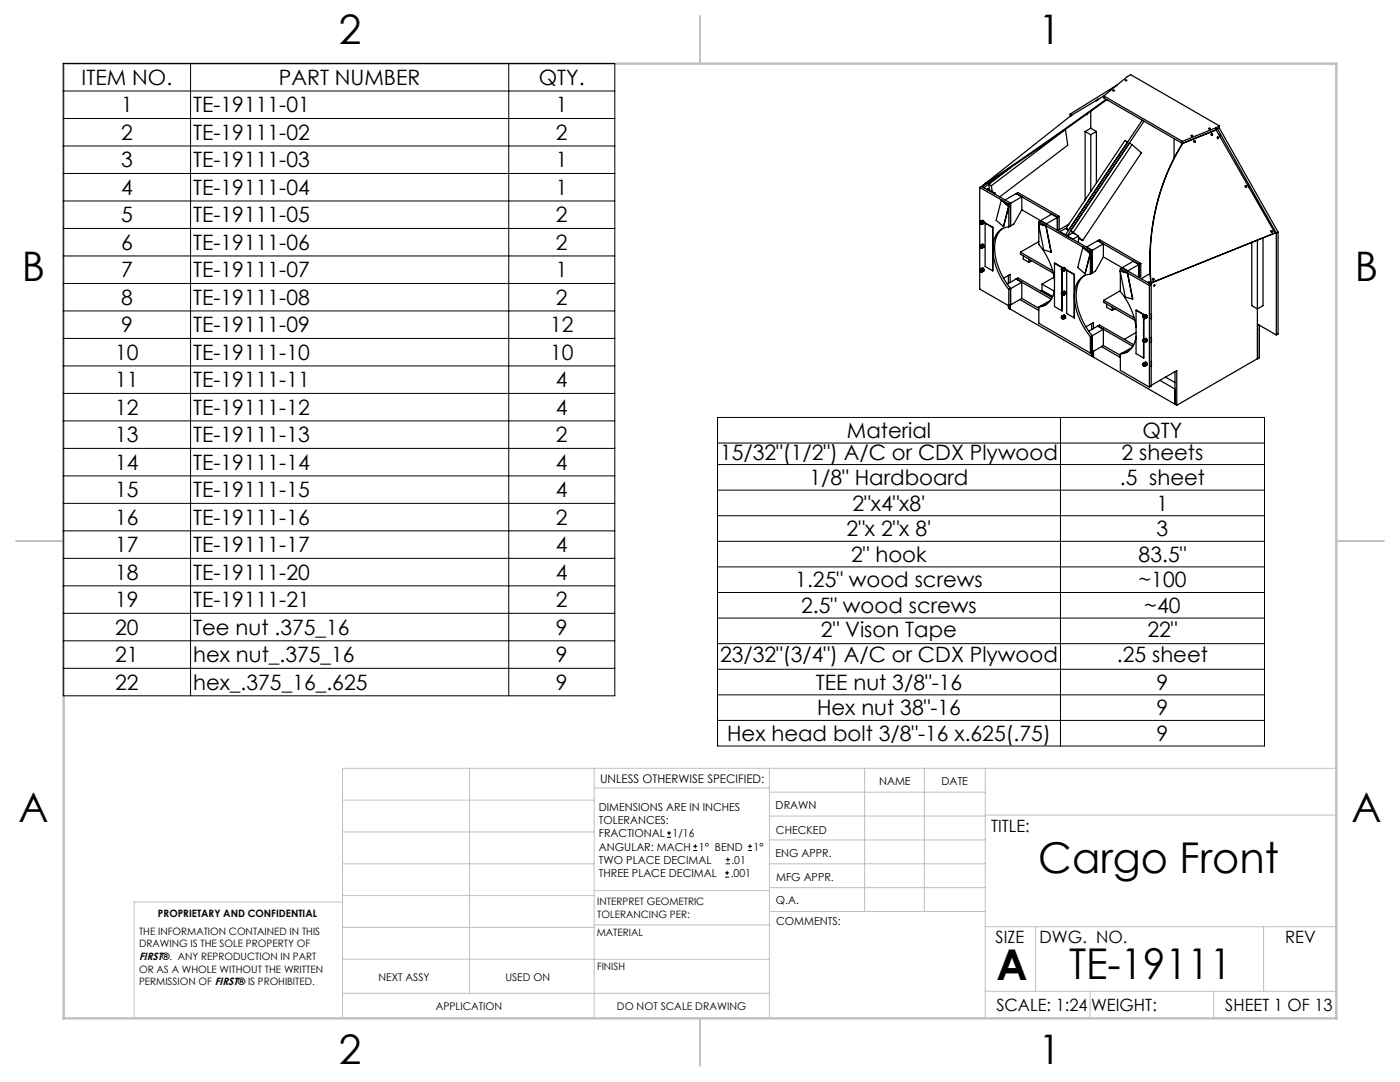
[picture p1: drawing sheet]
<svg xmlns="http://www.w3.org/2000/svg" width="279mm" height="216mm" viewBox="0 0 279 216" stroke-linecap="round" stroke-linejoin="round" font-family="sans-serif">
<g fill="none" stroke="#c0c0c0" stroke-width=".2">
<path d="M68.4 159.7h50.2M93.7 153.3v44.9M118.6 153.3v49.9M118.6 157.2h34.9M153.5 153.3v49.9M153.5 158.1h43.1M172.6 153.3v28.6M184.5 153.3v28.6M196.6 153.3v49.9M266.7 153.3h-198.3v49.9M68.4 178.7h50.2M68.4 172.4h50.2"/>
<path d="M68.4 166h50.2M68.4 180h-41.6v23.2M118.6 177.7h35.1M153.5 167.6h43.1M153.5 162.8h43.1M153.5 172.4h43.1M153.5 177.1h43.1M196.6 162.6h70.1M68.4 198.2h85.1M68.4 185.1h50.2M68.4 191.4h50.2M118.6 191.4h34.9"/>
<path d="M118.6 184.6h35.1M153.7 181.9h42.9M196.6 197.8h70.1M196.6 184.9h70.1M206.7 184.9v12.9M217.5 197.8v5.4M242.2 197.8v5.4M252.2 184.9v12.9"/>
</g>
<path d="M139.7 3.2v9.5M3.2 107.9h9.5M266.7 107.9h9.5M139.7 203.2v9.5" fill="none" stroke="#c0c0c0" stroke-width=".25"/>
<path d="M12.7 12.7h254v190.5h-254z" fill="none" stroke="#c0c0c0" stroke-width=".5"/>
<g fill="none" stroke="#000" stroke-width=".2">
<path d="M12.6 12.7h110.1v126.1h-110.1zM12.6 18.2h110.1M38 12.7v126.1M101.5 12.7v126.1M12.6 23.6h110.1M12.6 29.1h110.1M12.6 34.6h110.1M12.6 40.1h110.1M12.6 45.6h110.1M12.6 51.1h110.1M12.6 56.6h110.1M12.6 62h110.1"/>
<path d="M12.6 67.5h110.1M12.6 73h110.1M12.6 78.5h110.1M12.6 84h110.1M12.6 89.5h110.1M12.6 95h110.1M143.2 83.3h109.2v65.6h-109.2zM143.2 88.4h109.2M143.2 92.7h109.2M143.2 97.8h109.2M211.6 83.3v65.6M12.6 100.4h110.1"/>
<path d="M12.6 105.9h110.1M12.6 111.4h110.1M12.6 116.9h110.1M143.2 102.9h109.2M143.2 108h109.2M143.2 113.1h109.2M143.2 118.2h109.2M12.6 122.4h110.1M12.6 127.9h110.1M12.6 133.4h110.1M143.2 123.3h109.2M143.2 128.4h109.2"/>
<path d="M143.2 133.5h109.2M143.2 138.6h109.2M143.2 143.8h109.2M133.1 167.1h.8M133.1 166.2h.8M133.5 165.8v.8M138.3 169.7h.9M138.3 168.9h.9M138.8 168.5v.8M144.7 175h.8M144.7 174.2h.8M144.8 172.4h.9"/>
<path d="M144.8 171.5h.9M145.1 173.8v.8M145.3 171.1v.8M149.3 169.7h.8M149.3 168.9h.8M149.7 168.5v.8"/>
</g>
<g fill="none" stroke="#000" stroke-width=".25">
<path d="M219.2 19.8l-.1 .1M220.3 19.2v.4l15.7 9M220.3 19.2l15.7 9M220.3 19.2l4.7-3.9 .7-.4 17.6 10.2M220.3 19.2l-6.5 3.8-17.7 14M220.8 19.8l-12.2 8.7-12.5 8.5M220.8 19.9h.1M220.9 19.9l-12.3 8.7-12.4 8.6M220.9 19.9h.1M222.9 17l-9.3 5.8v.4M195.5 37.4l.4-.2 5.8 3.3M195.5 37.4l5.8 3.3"/>
<path d="M195.5 37.4v20.3l5.8 3.3M196.1 37l.1 .2M196.2 37.1l-.2 .2M196.7 36.6l.3-.2zM197 37.8l.2-.2-.1 .3M197.5 37.9l1.1 .6M197.5 37.9l-.2 .1M197.8 37.1l-.5-.4 .2 1.2M197.8 37.1l.2 1.1M198.6 38.5l-.2 .2M198.6 38.5v.3M199.8 39.9l1.5 1.3"/>
<path d="M199.8 39.9l-1 4 1.5 1.3M201.6 33.5l-5.2 4M202.8 38.6l8.2 4.8M202.8 38.6l-2.2 1.3M202.8 38.6l.4-.2 8.2 4.8M212.6 25.8h.1M212.6 25.8l-14.8 11.3M212.6 25.8l.5 3.2-13.6 10.3M213.6 23.2l.3-.2zM216.6 26.2v13.7M216.6 26.2l1.1 .7M217.1 22.7l-.3 .1"/>
<path d="M217.7 22.2v3.4M217.7 26.9v11.3M217.7 25.6l1.1 .6M217.7 25.6l-1.1 .6M218.8 20.1l.2-.2zM218.8 26.2l-1.1 .7M218.8 26.2v10.3M225 28.3l-.5-.3-11.7 17.5M225.4 28.5l.5 .4M225.9 28.9l1.9 1.6-11.7 17.5M225.9 28.9l-11.7 17.5M228 24l-15.4 22.9"/>
<path d="M228.3 24.2l-15.3 22.9 1.1-.7M234.3 27.7v3.9M236 28.2v.4M236 28.6a44.8 44.8 0 0 0-6.3 27.9M236 28.6a44.5 44.5 0 0 0-6.3 27.9M236 28.6l6.7-2.7 11.8 20.6M238.3 28.1l.2 .1-.1 .2M240.4 26.8h.1M240.7 26.7h.1M241.7 26.7l.2 .1v.2M241.8 26.3h.1M242.6 25.5v.4"/>
<path d="M242.6 25.9l-6.6 2.7M242.6 25.5l-6.6 2.7M243 27.4l.1 .1v.1M243 25.7l11.7 20.8M243.2 26.9h.2v.2M243.3 25.5l11.8 20.8M243.3 25.1l-.7 .4M243.3 25.1v.4M243.3 25.5l-.7 .4M248.5 37.1l.2 .1v.2M249.1 37.1l.1 .2M195.6 44.4l.1 .2"/>
<path d="M195.6 49.1l.1 .3M195.6 53.9l.1 .3M195.6 44.2h.1M195.6 44.2v.2M195.6 49h.1M195.6 49v.1M195.6 53.7h.1M195.6 53.7v.2M195.6 44.5h.1M195.6 49.3h.1M195.6 54h.1M195.7 44.6l.2 .2"/>
<path d="M195.7 44.2l-.1 .2M195.7 44.2l.2 .1M195.7 49.4l.2 .1M195.7 49l-.1 .1M195.7 49l.2 .1M195.7 54.2l.2 .1M195.7 53.7l-.1 .2M195.7 53.7l.2 .2M195.7 54h.1M195.7 44.5h.1M195.7 49.3h.1M195.7 44.5h-.1"/>
<path d="M195.7 54h-.1M195.7 48.9h.3l.2 .2v.3l-.3-.5zM195.7 53.6h.2l.3 .3v.3M195.7 44.1l-.1 .1M195.7 48.9l-.1 .1M195.7 53.6l-.1 .1M195.7 44.1h.3l.2 .3v.2l-.3-.5h-.2M195.7 53.6h.3l.2 .3v.3M195.7 44.1h.1M195.7 53.6h.1M195.7 48.9h.1M195.8 44.4h.1"/>
<path d="M195.8 49.1h.1M195.8 53.9h.1M195.8 44.3h.1M195.8 53.8h.1M195.8 44.3v.1M195.8 49.1v.1M195.8 53.8v.1M195.8 44.2l.1 .1M195.8 44.2h-.1M195.8 49l.1 .1M195.8 49h-.1M195.8 53.7l.1 .2"/>
<path d="M195.8 53.7h-.1M195.8 44.6h.1M195.8 49.3h.1M195.8 54.1h.1M195.8 44.6l.1 .1M195.8 49.3l.1 .1M195.8 54.1l.1 .1M195.8 49.3v.1M195.9 44.3l.1 .2M195.9 44.3l.1 .3M195.9 49.1l.1 .1M195.9 49.1l.1 .3"/>
<path d="M195.9 53.9l.1 .1M195.9 53.9l.1 .2M195.9 44.7h.1M195.9 49.4h.1M195.9 54.2h.1M196 44.6l-.1 .2M196 44.6v.1M196 49.4l-.1 .1M196 49.4v.1M196 54.1l-.1 .2M196 54.1v.2M196 44.5v.1"/>
<path d="M196 44.7l-.1 .1M196 49.2v.2M196 49.5h-.1M196 54v.1M196 54.3h-.1M196.2 44l.2 .2M196.2 44l-.5 .1M196.2 53.5l.2 .3M196.2 53.5l-.5 .1M196.2 48.7l.2 .3M196.2 48.7l-.5 .2M196.2 44l-.4 .2"/>
<path d="M196.2 53.5l-.4 .2M196.2 48.7l-.4 .3M196.4 44.2v.3l-.4 .2M196.4 53.8v.2l-.4 .3M196.4 49v.3l-.4 .2M196.4 44.2l-.4 .3M196.4 53.8l-.4 .2M196.4 49l-.4 .2M196.6 44.5v8.7l1.5 .8M196.6 44.5l1.5 .9M196.6 44.5h.1M198.1 45.4v8.6"/>
<path d="M198.1 54h.1M200.1 45.6a5.2 5.2 0 0 0-1.5 5.4 14.3 14.3 0 0 0 3.1 6.6M200.3 55.5l1.3-.7v1.6M200.3 45.2h.1M201.2 55v1.6M201.3 45.3a3.6 3.6 0 0 0-3.1 3.8 13.1 13.1 0 0 0 3.1 8.7M201.3 41.2l-1 4M201.3 40.7v4.6M201.3 57.8v3.2M201.7 45.1h.1M201.7 40.5v4.6M201.7 57.6v3.2"/>
<path d="M201.7 40.6l2.2-1.3v2.6M201.7 57.6l2.2-1.3v3.3M201.7 40.5l-.4 .2M201.7 57.6l-.4 .2M202.8 55.7l7 4M202.8 55.7l.4-.2 6.8 3.9M202.8 55.7l-1.8 1M203.5 59.8l3.8 2.1M203.7 50.3l6.4 3.7M203.7 50.3v.4l6.5 3.8M203.9 41.9l14.1 8.1v4.5M203.9 41.9l-1.6 2.8-1 .6"/>
<path d="M203.9 59.6l3.4 1.9M203.9 59.6l-2.2 1.2M204.2 51.1v.6l1.1 .6M205.3 51.7v.6M205.9 52l-.6 .3M207.3 44.7l1.4 .4M207.3 44.7l1 5.2 1.4 .4M207.3 44.9v3.9a14.1 14.1 0 0 1 3.1 7.1M207.3 44.7h.1M207.3 44.7l1.5 .4M207.3 44.2l10.3 6M207.3 44.2v.5"/>
<path d="M207.3 48.2l-3.6 2.1M207.7 58.1l.3-.1 2.1 1.2M208 56.7v1.3l2 1.3M208 56.7l2.4 1.4M208.7 45.1l1 5.2M208.8 45.1l.9 5.2M208.8 45.1h-.1M209.7 59.9l-2 1.1M209.9 42.7l-2.6 1.5M210.4 55.3l-2.4 1.4M210.4 57.7a3.5 3.5 0 0 1-3.1 3.5M210.4 52.5v8.7l1.5 .8"/>
<path d="M210.4 52.5l1.5 .9M210.4 52.5l1.6 .9M211 43.4l-2.2 1.3M211.4 43.2v2.6l-.4 .2v-2.6M211.4 43.2l-.4 .2M211.8 58.5l.1 .3M211.8 53.8l.1 .2M211.8 58.4h.1M211.8 58.4v.1M211.8 53.6h.1M211.8 53.6v.2M211.9 58.7h.1"/>
<path d="M211.9 53.9h.1M211.9 58.8l.2 .1M211.9 58.4l-.1 .1M211.9 58.4l.2 .1M211.9 54l.2 .2M211.9 53.6l-.1 .2M211.9 53.6l.2 .1M211.9 53.4v.2M211.9 54.1v4.2M211.9 58.8v3.2M212 58.6v.1M212 53.9h.1"/>
<path d="M212 58.7h.1M212 53.9h-.1M212 54.1v4.2h.2l.2 .2M212 53.4v.1h.2l.2 .3M212 53.4h-.1M212 58.9l-.1 3.1M212 58.3h.2l.2 .2M212 53.5h.2l.2 .3M212 58.3h.1M212 53.5h.1M212 58.5h.1M212 53.8h.1"/>
<path d="M212 53.7h.1M212 53.7v.1M212.1 58.4v.1M212.1 58.4h-.2M212.1 53.6v.1M212.1 53.6h-.2M212.1 58.7l.1 .1M212.1 54l.1 .1M212.1 58.7h.1M212.1 54h.1M212.1 58.5l.2 .1M212.1 58.5l.2 .3"/>
<path d="M212.1 53.7l.2 .2M212.1 53.7l.2 .3M212.2 58.8h.1M212.2 54.1h.1M212.3 58.8l-.2 .1M212.3 58.8v.1M212.3 54l-.2 .2M212.3 54v.1M212.3 58.6v.2M212.3 58.9h-.2M212.3 53.9v.1M212.3 54.1l-.2 .1"/>
<path d="M212.4 53.8v.3M212.4 58.5v.3M212.4 58.8l-.1 .1M212.4 58.1l.3 .3M212.4 58.1l-.6 .3M212.4 53.4l.3 .2M212.4 53.4l-.6 .2M212.4 58.1l-.3 .3M212.4 53.4l-.3 .2M212.4 53.8v.2M212.4 58.8h.1M212.4 54h.1"/>
<path d="M212.7 58.4v.3l-.3 .1M212.7 53.6v.3l-.4 .2M212.7 58.4l-.4 .2M212.7 53.6l-.4 .3M212.8 45.5l.4 .4-.6-.3-1.1 .6M212.8 45.5l.5 .4M212.9 53.9v8.7l1.5 .8M212.9 53.9l1.5 .9M213.3 44.8l-2.2 1.2M214.1 46.4l1.1 .7M214.2 46.4l.4 .4M214.2 46.4l-.5-.3 .4 .3"/>
<path d="M214.4 54.8v8.6M214.4 54.8h.1M215.2 47.3l.9 .7M215.2 47.4l.9 .6M215.2 47.1l-1.1 .6M215.2 47.1v1.3M216.1 49.4l1.5 1.2M216.1 49.4l-1 4 1.4 1.2M216.4 55a5.2 5.2 0 0 0-1.5 5.4 14.3 14.3 0 0 0 3.1 6.6v3.2M216.6 54.6h-.1M217.6 54.7a3.6 3.6 0 0 0-3.2 3.8 13.1 13.1 0 0 0 3.2 8.7M217.6 50.6l-1.1 4"/>
<path d="M217.6 50.2l2.6-1.5v2.6M217.6 50.2v4.5M218 54.5l-.4 .2M219.1 48l8.2 4.8v2.6l.4-.2v-2.6M219.1 48l-2.3 1.3M219.1 48l.3-.2 8.3 4.8M220.2 51.3l9.5 5.5M220.2 51.3l-1.6 2.8-.6 .4M220.3 59.9l6.1 3.5M220.3 59.9v.4l6.2 3.6M223.5 54.1l1.5 .4M223.5 54.1l1.1 5.2 1.4 .4"/>
<path d="M223.6 54.3v3.9a14.1 14.1 0 0 1 3.1 7.1M223.6 53.6l-.1 .5M223.6 53.6l5.8 3.4M223.6 58l-3.3 1.9M225 54.5l1 5.2M225 54.5h.1M226.2 52.1l-2.6 1.5M227.7 52.6l-2.6 1.5M229.3 56.5h.1M229.4 57v20.3M229.4 56.3l-.1-.1-.2 .2M229.5 54.6l-1.8 1"/>
<path d="M229.6 56.7h.1M229.6 56.2l-.3 .3M229.7 56.5h.1M229.7 56.8l-.3 .2M229.7 56.8v20.2l-.3 .3M230 55.6l.2 .1-.1 .1M230 55.6l.2 .1v.2M230.1 56.3l-.5 .4M250.9 47.9l.1 23.7M252.1 47.5v13.5l-1.2 .6-1.1-.6v-12.6M253.7 46.1l.1 .1v.2M254.5 46.5l-24.8 10"/>
<path d="M254.7 46.5v20.3M255.1 46.3l-.4 .2M255.1 46.3v20.3l-.4 .2M201.2 61v.5l33.7 19.4M201.6 60.9v.8M201.7 60.8l-.4 .2M207.3 61.2v3.3l10.3 5.9M208.9 60.7l-1.6 .5M211.8 63.3l.1 .3M211.8 63.1h.1M211.8 63.1v.2M211.9 63.4h.1"/>
<path d="M211.9 63.6l.2 .1M211.9 63.1l-.1 .2M211.9 63.1l.2 .2M212 63.4h.1M212 63h.2l.2 .3M212 63h.1M212 63.3h.1M212 63.2h.1M212 63.2v.1M212.1 63.1v.2M212.1 63.1h-.2M212.1 63.5l.1 .1"/>
<path d="M212.1 63.5h.1M212.1 63.3l.2 .1M212.1 63.3l.2 .2M212.2 63.6h.1M212.3 63.5l-.2 .2M212.3 63.5v.2M212.3 63.4v.1M212.3 63.7h-.2M212.4 63.3v.3M212.4 62.9l.3 .2M212.4 62.9l-.6 .2M212.4 62.9l-.3 .2"/>
<path d="M212.4 63.6h.1M212.7 63.1v.3l-.4 .3M212.7 63.1l-.4 .3M216.7 65.2l1.5-.8v1.2M217.6 67.2l2.6-1.5v3.2M217.6 67.2v3.2M217.9 64.6v1.2M217.9 70.3v.8M218.2 70.1v1.2M219.1 65.1l7 4M219.1 65.1l.3-.2 6.9 3.9M219.1 65.1l-1.8 1"/>
<path d="M219.8 69.2l3.8 2.1M220.2 68.9l3.4 2M220.2 68.9l-2.6 1.5M220.8 60.6v.7l1.2 .6M222 61.3v.6M222.5 61.6l-.5 .3M223.6 70.6v3.3l5.8 3.4M225.1 70.1l-1.5 .5M226 69.3l-2 1.1M226.7 67.1a3.5 3.5 0 0 1-3.1 3.5M226.7 61.9v8.7l1.5 .8M226.7 61.9l1.5 .9"/>
<path d="M226.7 61.9l1.6 .9M226.7 66.4l-2.3 1.3M228.1 67.9l.1 .3M228.1 63.2l.1 .2M228.1 72.7l.1 .2M228.1 67.8h.1M228.1 67.8v.1M228.1 63h.1M228.1 63v.2M228.1 72.5h.1M228.1 72.5v.2M228.2 68h.1"/>
<path d="M228.2 63.3h.1M228.2 72.8h.1M228.2 68v.1M228.2 68.1h.1M228.2 68.2l.2 .1M228.2 67.8l-.1 .1M228.2 67.8l.2 .1M228.2 63.4l.2 .2M228.2 63l-.1 .2M228.2 63l.2 .1M228.2 72.9l.2 .2M228.2 72.5l-.1 .2"/>
<path d="M228.2 72.5l.2 .1M228.2 62.8v.2M228.2 63.5v4.2M228.2 68.2v3.2M228.3 63.5v4.2h.2M228.3 68.2l-.1 3.2M228.3 62.8h-.1M228.3 62.8v.1M228.3 62.9l-.2 .1M228.3 72.4h.1M228.3 67.7h.1M228.3 62.9h.1"/>
<path d="M228.3 67.9h.1M228.3 72.7h.1M228.3 63.1h.1M228.3 72.6h.1M228.3 67.8v.1M228.3 63.1v.1M228.3 63.2h.1M228.3 72.6v.1M228.3 67.8l.1 .1M228.3 67.8h-.1M228.3 63l.1 .1M228.3 63h-.1"/>
<path d="M228.3 72.5l.1 .1M228.3 72.5h-.1M228.4 68.1h.1M228.4 72.9h.1M228.4 63.4h.1M228.4 68.1l.1 .1M228.4 63.4l.1 .1M228.4 72.9l.1 .1M228.4 67.9l.1 .1M228.4 67.9l.1 .3M228.4 63.1l.1 .2M228.4 63.1l.1 .3"/>
<path d="M228.4 72.6l.1 .2M228.4 72.6l.1 .3M228.5 68.2h.1M228.5 63.5h.1M228.5 73h.1M228.5 67.7l.2 .2M228.5 62.9l.2 .3M228.5 62.9h-.2M228.5 72.4l.2 .3M228.5 72.4h-.2M228.5 67.7h-.2M228.5 68.2l-.1 .1"/>
<path d="M228.5 68.2v.1M228.5 63.4l-.1 .2M228.5 63.4v.1M228.5 72.9l-.1 .2M228.5 72.9v.1M228.5 68v.2M228.5 68.3h-.1M228.5 63.3v.1M228.5 63.5l-.1 .1M228.5 72.8v.1M228.5 73l-.1 .1M228.7 63.2v.3"/>
<path d="M228.7 67.9v.3M228.7 72.7v.3M228.7 72.7l-.2 .1M228.7 72.3l.2 .2M228.7 72.3l-.6 .2M228.7 67.5l.2 .3M228.7 67.5l-.6 .3M228.7 62.8l.2 .2M228.7 62.8l-.4 .1M228.7 72.3l-.4 .2M228.7 67.5l-.4 .3M228.7 62.8l-.4 .2"/>
<path d="M228.7 72.7v.2M228.7 63.2v.2M228.7 72.9v.1M228.7 68.2h.1M228.7 63.4h.1M228.9 72.5v.3l-.4 .2M228.9 67.8v.3l-.4 .2M228.9 63v.3l-.4 .2M228.9 72.5l-.2 .2M228.9 67.8l-.4 .2M228.9 63l-.4 .3M229.7 67.4l.1 .9"/>
<path d="M229.7 72.1l.1 1M229.7 62.6l.1 1M229.7 76.9l5.2-2.9v6.9M229.7 63.5l.1 .1M229.7 68.3h.1M229.7 73l.1 .1M229.8 68.3h-.1M229.8 63.6h-.1M229.8 73.1h-.1M231.5 75.9l3 1.7M232.6 75.2l1.9 1.1M234.5 74.2v6.5"/>
<path d="M250.9 71.6l-16 9.3M250.9 71.6h.1M251 64.7l3.7 2.1M251.3 64.9v6.5l-.3 .2"/>
<circle cx="222.3" cy="18.1" r=".14"/>
<circle cx="224.8" cy="16.1" r=".14"/>
<circle cx="237.9" cy="27.1" r=".14"/>
<circle cx="238.4" cy="28.2" r=".16"/>
<circle cx="241.4" cy="25.7" r=".14"/>
<circle cx="241.8" cy="26.8" r=".16"/>
<circle cx="243.1" cy="27.5" r=".16"/>
<circle cx="248.6" cy="37.2" r=".16"/>
<circle cx="230.1" cy="55.7" r=".16"/>
<circle cx="230.4" cy="57" r=".14"/>
<circle cx="253.7" cy="46.2" r=".16"/>
</g>
<g font-size="8.5">
<text x="207.2" y="174.2">Cargo Front</text>
<text x="198.9" y="195.5">A</text>
<text x="213.4" y="195.4">TE-19111</text>
</g>
<g font-size="8.1">
<text x="67.6" y="8.9">2</text>
<text x="207.3" y="8.9">1</text>
<text x="4.4" y="56.2">B</text>
<text x="270.4" y="56.2">B</text>
<text x="3.7" y="164.1">A</text>
<text x="269.7" y="164.1">A</text>
<text x="67.6" y="212.4">2</text>
<text x="207.3" y="212.4">1</text>
</g>
<g font-size="4.2">
<text x="16.3" y="16.9">ITEM NO.</text>
<text x="55.7" y="16.9">PART NUMBER</text>
<text x="107.5" y="16.9">QTY.</text>
<text x="24.2" y="22.4">1</text>
<text x="38.5" y="22.4">TE-19111-01</text>
<text x="110.9" y="22.4">1</text>
<text x="24.2" y="27.9">2</text>
<text x="38.5" y="27.9">TE-19111-02</text>
<text x="110.9" y="27.9">2</text>
<text x="24.2" y="33.4">3</text>
<text x="38.5" y="33.4">TE-19111-03</text>
<text x="110.9" y="33.4">1</text>
<text x="24.2" y="38.9">4</text>
<text x="38.5" y="38.9">TE-19111-04</text>
<text x="110.9" y="38.9">1</text>
<text x="24.2" y="44.4">5</text>
<text x="38.5" y="44.4">TE-19111-05</text>
<text x="110.9" y="44.4">2</text>
<text x="24.2" y="49.9">6</text>
<text x="38.5" y="49.9">TE-19111-06</text>
<text x="110.9" y="49.9">2</text>
<text x="24.2" y="55.4">7</text>
<text x="38.5" y="55.4">TE-19111-07</text>
<text x="110.9" y="55.4">1</text>
<text x="24.2" y="60.8">8</text>
<text x="38.5" y="60.8">TE-19111-08</text>
<text x="110.9" y="60.8">2</text>
<text x="23" y="71.8">10</text>
<text x="24.2" y="66.3">9</text>
<text x="38.5" y="71.8">TE-19111-10</text>
<text x="38.5" y="66.3">TE-19111-09</text>
<text x="109.8" y="66.3">12</text>
<text x="109.8" y="71.8">10</text>
<text x="23" y="77.3">11</text>
<text x="38.5" y="77.3">TE-19111-11</text>
<text x="110.9" y="77.3">4</text>
<text x="23" y="82.8">12</text>
<text x="38.5" y="82.8">TE-19111-12</text>
<text x="110.9" y="82.8">4</text>
<text x="23" y="88.3">13</text>
<text x="38.5" y="88.3">TE-19111-13</text>
<text x="110.9" y="88.3">2</text>
<text x="169" y="87.4">Material</text>
<text x="228" y="87.4">QTY</text>
<text x="23" y="93.8">14</text>
<text x="38.5" y="93.8">TE-19111-14</text>
<text x="110.9" y="93.8">4</text>
<text x="143.7" y="91.7">15/32&quot;(1/2&quot;) A/C or CDX Plywood</text>
<text x="223.8" y="91.7">2 sheets</text>
<text x="23" y="99.2">15</text>
<text x="38.5" y="99.2">TE-19111-15</text>
<text x="110.9" y="99.2">4</text>
<text x="161.6" y="96.8">1/8&quot; Hardboard</text>
<text x="170.1" y="101.9">2&quot;x4&quot;x8'</text>
<text x="223.5" y="96.8">.5 sheet</text>
<text x="230.8" y="101.9">1</text>
<text x="23" y="104.7">16</text>
<text x="38.5" y="104.7">TE-19111-16</text>
<text x="110.9" y="104.7">2</text>
<text x="169" y="107">2&quot;x 2&quot;x 8'</text>
<text x="230.8" y="107">3</text>
<text x="23" y="110.2">17</text>
<text x="38.5" y="110.2">TE-19111-17</text>
<text x="110.9" y="110.2">4</text>
<text x="169.9" y="112.1">2&quot; hook</text>
<text x="227.2" y="112.1">83.5&quot;</text>
<text x="23" y="115.7">18</text>
<text x="38.5" y="115.7">TE-19111-20</text>
<text x="110.9" y="115.7">4</text>
<text x="158.7" y="117.2">1.25&quot; wood screws</text>
<text x="227.2" y="117.2">~100</text>
<text x="23" y="121.2">19</text>
<text x="38.5" y="121.2">TE-19111-21</text>
<text x="110.9" y="121.2">2</text>
<text x="159.9" y="122.3">2.5&quot; wood screws</text>
<text x="228.4" y="122.3">~40</text>
<text x="23" y="126.7">20</text>
<text x="38.5" y="126.7">Tee nut .375_16</text>
<text x="110.9" y="126.7">9</text>
<text x="163.8" y="127">2&quot; Vison Tape</text>
<text x="229" y="127">22&quot;</text>
<text x="23" y="132.2">21</text>
<text x="23" y="137.6">22</text>
<text x="38.5" y="132.2">hex nut_.375_16</text>
<text x="38.5" y="137.6">hex_.375_16_.625</text>
<text x="110.9" y="132.2">9</text>
<text x="110.9" y="137.6">9</text>
<text x="143.7" y="132.1">23/32&quot;(3/4&quot;) A/C or CDX Plywood</text>
<text x="162.8" y="137.6">TEE nut 3/8&quot;-16</text>
<text x="222.9" y="132.1">.25 sheet</text>
<text x="230.8" y="137.6">9</text>
<text x="163.1" y="142.7">Hex nut 38&quot;-16</text>
<text x="230.8" y="142.7">9</text>
<text x="145.1" y="147.9">Hex head bolt 3/8&quot;-16 x.625(.75)</text>
<text x="230.8" y="147.9">9</text>
</g>
<g font-size="3.4">
<text x="197.8" y="166">TITLE:</text>
<text x="198.7" y="188.1">SIZE</text>
<text x="207.5" y="188.1">DWG. NO.</text>
<text x="256.5" y="188.2">REV</text>
<text x="198.8" y="201.7">SCALE: 1:24</text>
<text x="217.7" y="201.8">WEIGHT:</text>
<text x="244.5" y="201.7">SHEET 1 OF 13</text>
</g>
<text font-size="2.4" x="119.8" y="156.2">UNLESS OTHERWISE SPECIFIED:</text>
<g font-size="2.2">
<text x="119.5" y="161.8">DIMENSIONS ARE IN INCHES</text>
<text x="154.8" y="161.4">DRAWN</text>
<text x="175.4" y="156.6">NAME</text>
<text x="187.9" y="156.7">DATE</text>
<text x="119.5" y="164.4">TOLERANCES:</text>
<text x="119.5" y="167.1">FRACTIONAL</text>
<text x="134.2" y="167.1">1/16</text>
<text x="154.9" y="166.3">CHECKED</text>
<text x="119.5" y="172.4">TWO PLACE DECIMAL</text>
<text x="119.5" y="169.7">ANGULAR: MACH</text>
<text x="139.5" y="169.7">1° BEND</text>
<text x="146" y="172.4">.01</text>
<text x="150.4" y="169.7">1°</text>
<text x="154.8" y="171">ENG APPR.</text>
<text x="119.5" y="175">THREE PLACE DECIMAL</text>
<text x="145.8" y="175">.001</text>
<text x="154.9" y="175.7">MFG APPR.</text>
<text x="154.9" y="180.4">Q.A.</text>
<text x="154.9" y="184.6">COMMENTS:</text>
</g>
<g font-size="2.1">
<text x="27.8" y="191.6">FIRST®. ANY REPRODUCTION IN PART</text>
<text x="75.5" y="195.7">NEXT ASSY</text>
<text x="100.9" y="195.7">USED ON</text>
<text x="86.9" y="201.5">APPLICATION</text>
<text x="123.1" y="201.6">DO NOT SCALE DRAWING</text>
</g>
<g font-size="2">
<text x="31.5" y="182.9">PROPRIETARY AND CONFIDENTIAL</text>
<text x="119.2" y="180.6">INTERPRET GEOMETRIC</text>
<text x="119.2" y="183.1">TOLERANCING PER:</text>
<text x="27.8" y="186.5">THE INFORMATION CONTAINED IN THIS</text>
<text x="27.8" y="189">DRAWING IS THE SOLE PROPERTY OF</text>
<text x="119.1" y="186.7">MATERIAL</text>
<text x="27.8" y="194.1">OR AS A WHOLE WITHOUT THE WRITTEN</text>
<text x="27.8" y="196.6">PERMISSION OF FIRST® IS PROHIBITED.</text>
<text x="119.1" y="193.5">FINISH</text>
</g>
</svg>
